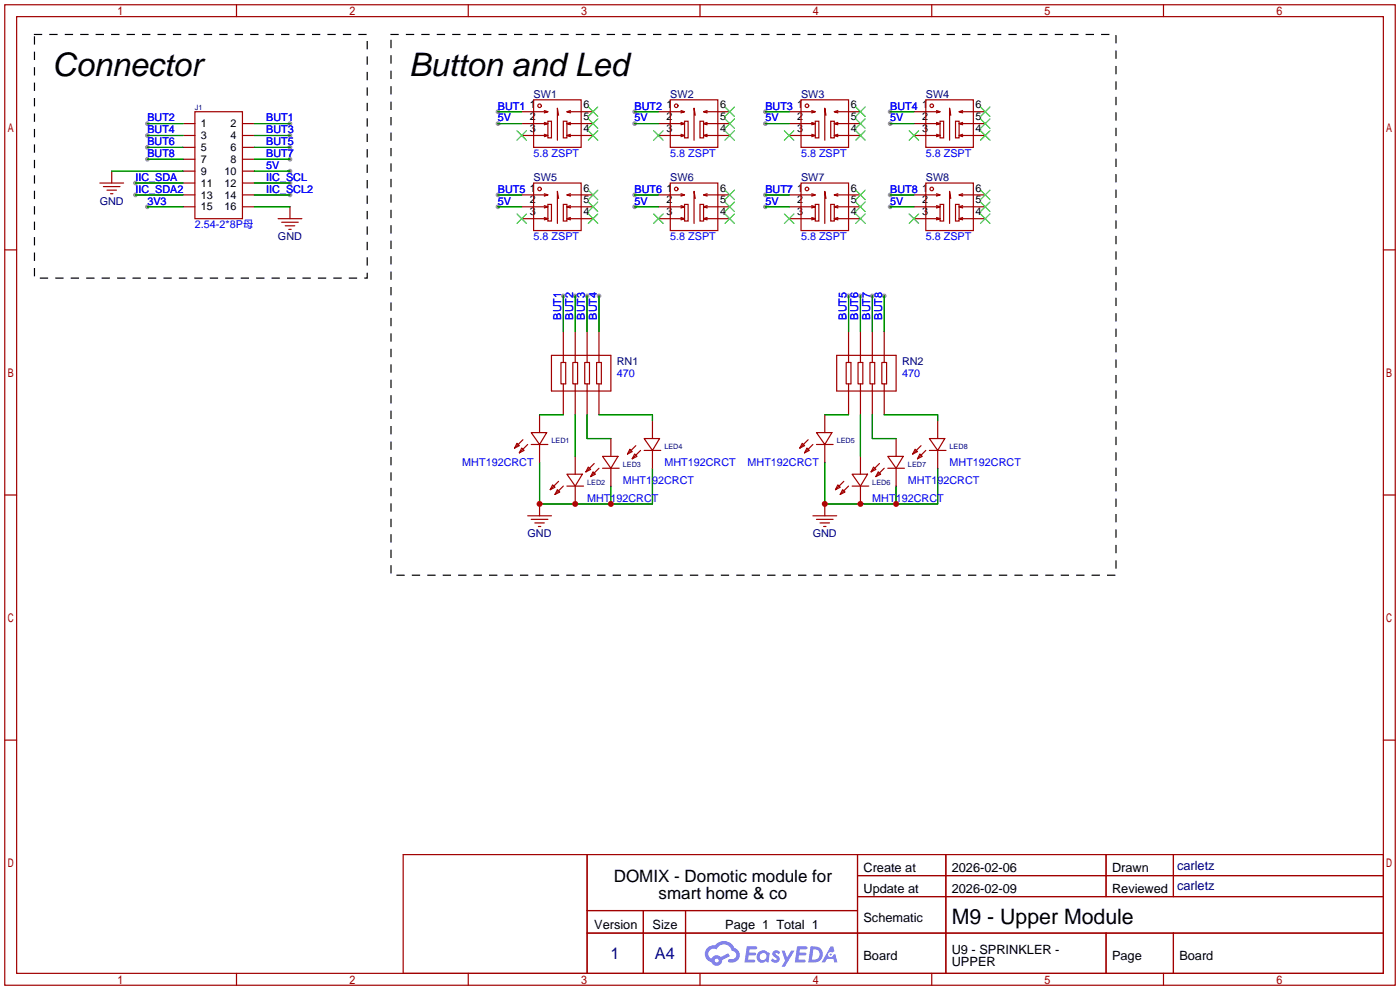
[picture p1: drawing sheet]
<svg xmlns="http://www.w3.org/2000/svg" width="299mm" height="212mm" viewBox="0 0 299 212" stroke-linecap="round" stroke-linejoin="round" font-family="sans-serif">
<g fill="#999">
<circle cx="62" cy="39.1" r=".51"/>
<circle cx="62" cy="41.7" r=".51"/>
<circle cx="62" cy="36.6" r=".51"/>
<circle cx="29" cy="39.1" r=".51"/>
<circle cx="31.5" cy="44.2" r=".51"/>
<circle cx="29" cy="41.7" r=".51"/>
<circle cx="62" cy="26.4" r=".51"/>
<circle cx="62" cy="29" r=".51"/>
<circle cx="31.5" cy="26.4" r=".51"/>
<circle cx="31.5" cy="29" r=".51"/>
<circle cx="62" cy="31.5" r=".51"/>
<circle cx="31.5" cy="31.5" r=".51"/>
<circle cx="62" cy="34" r=".51"/>
<circle cx="31.5" cy="34" r=".51"/>
<circle cx="106.4" cy="26.4" r=".51"/>
<circle cx="106.4" cy="23.9" r=".51"/>
<circle cx="120.4" cy="63.2" r=".51"/>
<circle cx="122.9" cy="63.2" r=".51"/>
<circle cx="125.5" cy="63.2" r=".51"/>
<circle cx="128" cy="63.2" r=".51"/>
<circle cx="135.6" cy="26.4" r=".51"/>
<circle cx="135.6" cy="23.9" r=".51"/>
<circle cx="163.6" cy="26.4" r=".51"/>
<circle cx="163.6" cy="23.9" r=".51"/>
<circle cx="190.2" cy="26.4" r=".51"/>
<circle cx="190.2" cy="23.9" r=".51"/>
<circle cx="106.4" cy="44.2" r=".51"/>
<circle cx="106.4" cy="41.7" r=".51"/>
<circle cx="135.6" cy="44.2" r=".51"/>
<circle cx="135.6" cy="41.7" r=".51"/>
<circle cx="163.6" cy="44.2" r=".51"/>
<circle cx="163.6" cy="41.7" r=".51"/>
<circle cx="190.2" cy="44.2" r=".51"/>
<circle cx="190.2" cy="41.7" r=".51"/>
<circle cx="181.4" cy="63.2" r=".51"/>
<circle cx="183.9" cy="63.2" r=".51"/>
<circle cx="186.4" cy="63.2" r=".51"/>
<circle cx="189" cy="63.2" r=".51"/>
</g>
<g fill="none" stroke="#a10000" stroke-width=".25">
<path d="M1 1h297.2v209.6h-297.2zM3.6 3.6h292.1v204.4h-292.1zM50.5 1v2.6M100.1 1v2.6M149.6 1v2.6M199.1 1v2.6M248.7 1v2.6M1 53.4h2.6M295.7 53.4h2.5M1 105.8h2.6M295.7 105.8h2.5M1 158.2h2.6"/>
<path d="M295.7 158.2h2.5M50.5 208v2.6M100.1 208v2.6M149.6 208v2.6M199.1 208v2.6M248.7 208v2.6"/>
</g>
<g fill="#5487ff">
<path d="M165.3 203.3a.99 .99 0 0 1 1.4 .2l-.3 .5a.39 .39 0 0 0-.3-.3 .39 .39 0 0 0-.4 .1l.1 .1a1.02 1.02 0 0 1 .6 1.6 1.17 1.17 0 0 1-1.7-.2l.4-.5 .6 .4 .3-.1v-.3a1.01 1.01 0 0 1-.7-1.5z"/>
<path d="M167.1 203.2h.6l.5 1.5 .9-1.5h.7l-2.1 3.4h-.7l.8-1.3z"/>
<path d="M159.6 202.3h1.9l.3 .1-.1 .4-1.5 .1-.1 .7h1.2l.3 .3-.3 .3h-1.3l-.1 .9h1.4l.1 .3-.1 .2-2.2 .1z"/>
<path d="M170.4 202.3h1.9l.2 .1-.1 .4-1.5 .1-.1 .7h1.3l.3 .3-.4 .3h-1.2l-.2 .9h1.4l.2 .3-.2 .2-2.1 .1z"/>
<path d="M177.5 202.3h.6l.2 1-.5 .3a.57 .57 0 0 0-.8 .2 .57 .57 0 0 0 .4 .8 .57 .57 0 0 0 .7-.5l.4-.2 .5 1.8h-.7l-.2-.7h-1.4l-.4 .7h-.7z"/>
<path d="M173.2 202.3l-.4 3.4h1.1a1.73 1.73 0 0 0 1.9-1.7 1.73 1.73 0 0 0-2-1.7zM173.8 202.9a1.14 1.14 0 0 1 1.4 1.1 1.14 1.14 0 0 1-1.5 1.1h-.2z"/>
<path d="M162 203.6a1.26 1.26 0 0 0 0 1.8 1.26 1.26 0 0 0 1.7 .1l.5 .2 .3-1.9-.1-.2h-.4a1.21 1.21 0 0 0-2 0zM162.6 203.9a.76 .76 0 0 1 1 0 .76 .76 0 0 1 .1 1.1 .76 .76 0 0 1-1 .1l-.4-.6z"/>
<path d="M151.2 202.6a1.81 1.81 0 0 0 .9 3 1.18 1.18 0 0 0 1.3 .8 1.18 1.18 0 0 0 .9-1.2l1.7-.9-.4-.6-1.5 .8a1.2 1.2 0 0 0-2 .4 1.14 1.14 0 0 1-.6-1.6 1.14 1.14 0 0 1 1.7-.4 1.73 1.73 0 0 1 1.7-1.1 1.73 1.73 0 0 1 1.6 1.4 .94 .94 0 0 1 .8 1.2 .94 .94 0 0 1-1.3 .6 .36 .36 0 0 0-.4 .3 .36 .36 0 0 0 .3 .4 1.63 1.63 0 0 0 2.1-1 1.63 1.63 0 0 0-1-2.1 2.43 2.43 0 0 0-4.2-.5l-1 .1zM152.7 205.3a.45 .45 0 0 1 .9 0 .45 .45 0 0 1-.9 0z"/>
<circle cx="177.5" cy="204" r=".22"/>
</g>
<g fill="none" stroke="#a10000" stroke-width=".25">
<path d="M21.3 39.1h5.1M22.1 39.9h3.6M23.9 36.6v2.5M39.1 26.4h2.6M39.1 29h2.6M39.1 31.5h2.6M39.1 34h2.6M39.1 36.6h2.6M39.1 39.1h2.6M41.7 23.9h10.1v22.8h-10.1zM51.8 26.4h2.6M51.8 29h2.6"/>
<path d="M51.8 31.5h2.6M51.8 34h2.6M51.8 36.6h2.6M51.8 39.1h2.6M111.5 29h5.6l-.8 .2M111.5 26.4h5.6l-.8 .3M111.5 23.9h5.6l-.8 .2M114 21.3h10.2v10.2h-10.2zM114 39.1h10.2v10.2h-10.2zM116.3 28.7l.8 .3M116.3 26.2l.8 .2M116.3 23.6l.8 .3"/>
<path d="M117.1 25.9h.8v3.6h-.8zM119.4 24.6l-.3-1.5v6.9M120.4 25.9h.8v3.6h-.8zM121.9 28.7l-.7 .3M121.9 26.2l-.7 .2M121.9 23.6l-.7 .3M126.7 29h-5.5l.7 .2M126.7 26.4h-5.5l.7 .3M126.7 23.9h-5.5l.7 .2M140.7 29h5.6l-.8 .2M140.7 26.4h5.6l-.8 .3M140.7 23.9h5.6l-.8 .2"/>
<path d="M143.3 21.3h10.1v10.2h-10.1zM143.3 39.1h10.1v10.2h-10.1zM145.5 28.7l.8 .3M145.5 26.2l.8 .2M145.5 23.6l.8 .3M146.3 25.9h.8v3.6h-.8zM148.6 24.6l-.3-1.5v6.9M149.6 25.9h.8v3.6h-.8zM151.1 28.7l-.7 .3M151.1 26.2l-.7 .2M151.1 23.6l-.7 .3M156 29h-5.6l.7 .2"/>
<path d="M156 26.4h-5.6l.7 .3M156 23.9h-5.6l.7 .2M168.7 29h5.5l-.7 .2M168.7 26.4h5.5l-.7 .3M168.7 23.9h5.5l-.7 .2M171.2 21.3h10.2v10.2h-10.2zM171.2 39.1h10.2v10.2h-10.2zM173.5 28.7l.7 .3M173.5 26.2l.7 .2M173.5 23.6l.7 .3M174.2 25.9h.8v3.6h-.8zM176.5 24.6l-.2-1.5v6.9"/>
<path d="M177.5 25.9h.8v3.6h-.8zM179.1 28.7l-.8 .3M179.1 26.2l-.8 .2M179.1 23.6l-.8 .3M183.9 29h-5.6l.8 .2M183.9 26.4h-5.6l.8 .3M183.9 23.9h-5.6l.8 .2M195.3 29h5.6l-.7 .2M195.3 26.4h5.6l-.7 .3M195.3 23.9h5.6l-.7 .2M197.9 21.3h10.1v10.2h-10.1zM197.9 39.1h10.1v10.2h-10.1z"/>
<path d="M200.2 28.7l.7 .3M200.2 26.2l.7 .2M200.2 23.6l.7 .3M200.9 25.9h.8v3.6h-.8zM203.2 24.6l-.3-1.5v6.9M204.2 25.9h.8v3.6h-.8zM205.7 28.7l-.7 .3M205.7 26.2l-.7 .2M205.7 23.6l-.7 .3M210.6 29h-5.6l.7 .2M210.6 26.4h-5.6l.7 .3M210.6 23.9h-5.6l.7 .2"/>
<path d="M22.9 40.6h2M23.6 41.4h.5M39.1 41.7h2.6M39.1 44.2h2.6M51.8 41.7h2.6M51.8 44.2h2.6M59.4 46.7h5.1M60.2 47.5h3.6M61 48.3h2M61.7 49h.5M62 44.2v2.5M111.5 46.7h5.6l-.8 .3"/>
<path d="M111.5 44.2h5.6l-.8 .2M111.5 41.7h5.6l-.8 .2M116.3 46.5l.8 .2M116.3 43.9l.8 .3M116.3 41.4l.8 .3M117.1 43.7h.8v3.5h-.8zM119.4 42.4l-.3-1.5v6.9M120.4 43.7h.8v3.5h-.8zM121.9 46.5l-.7 .2M121.9 43.9l-.7 .3M121.9 41.4l-.7 .3M126.7 46.7h-5.5l.7 .3"/>
<path d="M126.7 44.2h-5.5l.7 .2M126.7 41.7h-5.5l.7 .2M140.7 46.7h5.6l-.8 .3M140.7 44.2h5.6l-.8 .2M140.7 41.7h5.6l-.8 .2M145.5 46.5l.8 .2M145.5 43.9l.8 .3M145.5 41.4l.8 .3M146.3 43.7h.8v3.5h-.8zM148.6 42.4l-.3-1.5v6.9M149.6 43.7h.8v3.5h-.8zM151.1 46.5l-.7 .2"/>
<path d="M151.1 43.9l-.7 .3M151.1 41.4l-.7 .3M156 46.7h-5.6l.7 .3M156 44.2h-5.6l.7 .2M156 41.7h-5.6l.7 .2M168.7 46.7h5.5l-.7 .3M168.7 44.2h5.5l-.7 .2M168.7 41.7h5.5l-.7 .2M173.5 46.5l.7 .2M173.5 43.9l.7 .3M173.5 41.4l.7 .3M174.2 43.7h.8v3.5h-.8z"/>
<path d="M176.5 42.4l-.2-1.5v6.9M177.5 43.7h.8v3.5h-.8zM179.1 46.5l-.8 .2M179.1 43.9l-.8 .3M179.1 41.4l-.8 .3M183.9 46.7h-5.6l.8 .3M183.9 44.2h-5.6l.8 .2M183.9 41.7h-5.6l.8 .2M195.3 46.7h5.6l-.7 .3M195.3 44.2h5.6l-.7 .2M195.3 41.7h5.6l-.7 .2M200.2 46.5l.7 .2"/>
<path d="M200.2 43.9l.7 .3M200.2 41.4l.7 .3M200.9 43.7h.8v3.5h-.8zM203.2 42.4l-.3-1.5v6.9M204.2 43.7h.8v3.5h-.8zM205.7 46.5l-.7 .2M205.7 43.9l-.7 .3M205.7 41.4l-.7 .3M210.6 46.7h-5.6l.7 .3M210.6 44.2h-5.6l.7 .2M210.6 41.7h-5.6l.7 .2M117.9 75.9h12.7v7.7h-12.7z"/>
<path d="M119.9 77.5h1v4.5h-1zM120.4 70.9v6.6M122.4 77.5h1v4.5h-1zM122.9 70.9v6.6M125 77.5h1v4.5h-1zM125.5 70.9v6.6M127.5 77.5h1v4.5h-1zM128 70.9v6.6M178.8 75.9h12.7v7.7h-12.7zM180.8 77.5h1.1v4.5h-1.1zM181.4 70.9v6.6M183.4 77.5h1v4.5h-1z"/>
<path d="M183.9 70.9v6.6M185.9 77.5h1v4.5h-1zM186.4 70.9v6.6M188.5 77.5h1v4.5h-1zM189 70.9v6.6M110.5 94.7l.5 .5-1 .6zM111.5 95.8l.5 .5-1 .5zM111.8 94l-1.8 1.8M112.8 95l-1.8 1.8M113.5 92.5h3.3l-1.5 2.5zM113.5 95h3.6M115.3 88.6v3.9"/>
<path d="M115.3 95v3.8M120.4 82v6.6M122.9 82v6.6M122.9 97.5v3.8M125.5 82v6.6M125.7 99.8l.5 .5-1 .5zM127 99.1l-1.8 1.7M128 82v6.6M128.8 97.5h3.3l-1.5 2.6zM130.6 93.7v3.8M134.6 96l.5 .5-1 .5zM135.6 97l.5 .5-1 .5z"/>
<path d="M135.9 95.2l-1.8 1.8M136.9 96.3l-1.8 1.7M137.7 93.7h3.3l-1.6 2.6zM137.7 96.3h3.5M139.4 89.9v3.8M139.4 96.3v3.8M171.4 94.7l.6 .5-1.1 .6zM172.5 95.8l.5 .5-1 .5zM172.7 94l-1.8 1.8M173.7 95l-1.7 1.8M174.5 92.5h3.3l-1.5 2.5zM174.5 95h3.6"/>
<path d="M176.3 88.6v3.9M176.3 95v3.8M181.4 82v6.6M183.9 82v6.6M183.9 97.5v3.8M186.4 82v6.6M186.7 99.8l.5 .5-1 .5zM188 99.1l-1.8 1.7M189 82v6.6M189.7 97.5h3.3l-1.5 2.6zM191.5 93.7v3.8M195.6 96l.5 .5-1 .5z"/>
<path d="M196.6 97l.5 .5-1 .5zM196.8 95.2l-1.7 1.8M197.9 96.3l-1.8 1.7M198.6 93.7h3.3l-1.5 2.6zM198.6 96.3h3.6M200.4 89.9v3.8M200.4 96.3v3.8M112.8 110.2h5.1M113.5 111h3.6M114.3 111.8h2M115.1 112.5h.5M115.3 107.7v2.5"/>
<path d="M118.1 103.6l.5 .5-1 .5zM119.1 104.6l.5 .6-1 .5zM119.4 102.9l-1.8 1.7M120.4 103.9l-1.8 1.8M121.2 101.3h3.3l-1.6 2.6zM121.2 103.9h3.5M122.9 103.9v3.8M126.7 100.8l.6 .5-1.1 .6zM128 100.1l-1.8 1.8M128.8 100.1h3.5M130.6 100.1v3.8M173.7 110.2h5.1"/>
<path d="M174.5 111h3.6M175.3 111.8h2M176 112.5h.5M176.3 107.7v2.5M179.1 103.6l.5 .5-1 .5zM180.1 104.6l.5 .6-1 .5zM180.3 102.9l-1.7 1.7M181.4 103.9l-1.8 1.8M182.1 101.3h3.3l-1.5 2.6zM182.1 103.9h3.6M183.9 103.9v3.8M187.7 100.8l.5 .5-1 .6z"/>
<path d="M189 100.1l-1.8 1.8M189.7 100.1h3.6M191.5 100.1v3.8M86.2 182.6h209.5v25.4h-209.5zM125.5 182.6v25.4M125.5 194.6h57.8M125.5 199.4h170.2M137.5 194.6v13.4M146.5 194.6v13.4M183.3 182.6v25.4M183.3 187.1h112.4M183.3 191.6h112.4"/>
<path d="M202.1 182.6v25.4M236.4 182.6v9M236.4 199.4v8.6M250.8 182.6v9M250.8 199.4v8.6"/>
<circle cx="115.3" cy="22.6" r=".38"/>
<circle cx="144.5" cy="22.6" r=".38"/>
<circle cx="172.5" cy="22.6" r=".38"/>
<circle cx="199.1" cy="22.6" r=".38"/>
<circle cx="115.3" cy="40.4" r=".38"/>
<circle cx="144.5" cy="40.4" r=".38"/>
<circle cx="172.5" cy="40.4" r=".38"/>
<circle cx="199.1" cy="40.4" r=".38"/>
</g>
<path d="M7.4 7.4h71.1v52h-71.1zM83.6 7.4h154.9v115.5h-154.9z" fill="none" stroke="#000" stroke-width=".25" stroke-dasharray="1.5 1.8"/>
<g fill="none" stroke="#008700" stroke-width=".25">
<path d="M23.9 36.6h15.2M29 39.1h10.1M31.5 26.4h7.6M31.5 29h7.6M31.5 31.5h7.6M31.5 34h7.6M54.4 39.1h7.6M54.4 36.6h7.6M54.4 26.4h7.6M54.4 29h7.6M54.4 31.5h7.6M54.4 34h7.6"/>
<path d="M106.4 26.4h5.1M106.4 23.9h5.1M135.6 26.4h5.1M135.6 23.9h5.1M163.6 26.4h5.1M163.6 23.9h5.1M190.2 26.4h5.1M190.2 23.9h5.1M29 41.7h10.1M31.5 44.2h7.6M54.4 44.2h7.6M54.4 41.7h7.6"/>
<path d="M106.4 44.2h5.1M106.4 41.7h5.1M135.6 44.2h5.1M135.6 41.7h5.1M163.6 44.2h5.1M163.6 41.7h5.1M190.2 44.2h5.1M190.2 41.7h5.1M120.4 63.2v7.7M122.9 63.2v7.7M125.5 63.2v7.7M128 63.2v7.7"/>
<path d="M181.4 63.2v7.7M183.9 63.2v7.7M186.4 63.2v7.7M189 63.2v7.7M115.3 98.8v8.9h24.1v-7.6M115.3 88.6h5.1M122.9 88.6v8.9M125.5 88.6v5.1h5.1M128 88.6h11.4v1.3M176.3 98.8v8.9h24.1v-7.6M176.3 88.6h5.1M183.9 88.6v8.9"/>
<path d="M186.4 88.6v5.1h5.1M189 88.6h11.4v1.3M130.6 103.9v3.8M191.5 103.9v3.8"/>
</g>
<g fill="none" stroke="#3c3" stroke-width=".25">
<path d="M110.5 27.9l2 2.1M112.5 27.9l-2 2.1M125.7 27.9l2.1 2.1M125.7 25.4l2.1 2M125.7 22.9l2.1 2M127.8 27.9l-2.1 2.1M127.8 25.4l-2.1 2M127.8 22.9l-2.1 2M139.7 27.9l2 2.1M141.7 27.9l-2 2.1M154.9 27.9l2.1 2.1M154.9 25.4l2.1 2"/>
<path d="M154.9 22.9l2.1 2M157 27.9l-2.1 2.1M157 25.4l-2.1 2M157 22.9l-2.1 2M167.6 27.9l2.1 2.1M169.7 27.9l-2.1 2.1M182.9 27.9l2 2.1M182.9 25.4l2 2M182.9 22.9l2 2M184.9 27.9l-2 2.1M184.9 25.4l-2 2M184.9 22.9l-2 2"/>
<path d="M194.3 27.9l2 2.1M196.3 27.9l-2 2.1M209.5 27.9l2.1 2.1M209.5 25.4l2.1 2M209.5 22.9l2.1 2M211.6 27.9l-2.1 2.1M211.6 25.4l-2.1 2M211.6 22.9l-2.1 2M110.5 45.7l2 2.1M112.5 45.7l-2 2.1M125.7 45.7l2.1 2.1M125.7 43.2l2.1 2"/>
<path d="M125.7 40.6l2.1 2.1M127.8 45.7l-2.1 2.1M127.8 43.2l-2.1 2M127.8 40.6l-2.1 2.1M139.7 45.7l2 2.1M141.7 45.7l-2 2.1M154.9 45.7l2.1 2.1M154.9 43.2l2.1 2M154.9 40.6l2.1 2.1M157 40.6l-2.1 2.1M157 45.7l-2.1 2.1M157 43.2l-2.1 2"/>
<path d="M167.6 45.7l2.1 2.1M169.7 45.7l-2.1 2.1M182.9 43.2l2 2M182.9 45.7l2 2.1M182.9 40.6l2 2.1M184.9 45.7l-2 2.1M184.9 43.2l-2 2M184.9 40.6l-2 2.1M194.3 45.7l2 2.1M196.3 45.7l-2 2.1M209.5 45.7l2.1 2.1M209.5 43.2l2.1 2"/>
<path d="M209.5 40.6l2.1 2.1M211.6 45.7l-2.1 2.1M211.6 43.2l-2.1 2M211.6 40.6l-2.1 2.1"/>
</g>
<g fill="#c00">
<circle cx="115.3" cy="107.7" r=".63"/>
<circle cx="122.9" cy="107.7" r=".63"/>
<circle cx="130.6" cy="107.7" r=".63"/>
<circle cx="176.3" cy="107.7" r=".63"/>
<circle cx="183.9" cy="107.7" r=".63"/>
<circle cx="191.5" cy="107.7" r=".63"/>
</g>
<g font-size="6.9">
<text x="11.2" y="16.1">Connector</text>
<text x="87.4" y="16.1">Button and Led</text>
</g>
<text font-size="4.5" x="203.4" y="197.5">M9 - Upper Module</text>
<g font-size="3.6">
<text x="131.2" y="188.5">DOMIX - Domotic module for</text>
<text x="140.8" y="192.2">smart home &amp; co</text>
</g>
<g font-size="3.5" fill="#000080">
<text x="130.5" y="204.9">1</text>
<text x="140" y="204.9">A4</text>
</g>
<g font-size="2.7" fill="#000080">
<text x="251.6" y="185.9">carletz</text>
<text x="251.6" y="190.2">carletz</text>
</g>
<g font-size="2.7">
<text x="184.5" y="186.3">Create at</text>
<text x="184.5" y="190.8">Update at</text>
<text x="203.4" y="186.3">2026-02-06</text>
<text x="203.4" y="190.8">2026-02-09</text>
<text x="237.7" y="186.3">Drawn</text>
<text x="237.7" y="190.8">Reviewed</text>
<text x="184.5" y="197">Schematic</text>
<text x="127" y="198.5">Version</text>
<text x="139.5" y="198.5">Size</text>
<text x="155" y="198.5">Page 1 Total 1</text>
<text x="203.4" y="203.8">U9 - SPRINKLER -</text>
<text x="184.5" y="205.2">Board</text>
<text x="203.4" y="206.5">UPPER</text>
<text x="237.7" y="205.2">Page</text>
<text x="252.1" y="205.2">Board</text>
</g>
<g font-size="2.3" fill="#00f">
<text x="106.4" y="23.4">BUT1</text>
<text x="135.6" y="23.4">BUT2</text>
<text x="163.6" y="23.4">BUT3</text>
<text x="190.2" y="23.4">BUT4</text>
<text x="31.5" y="26">BUT2</text>
<text x="31.5" y="28.5">BUT4</text>
<text x="56.9" y="26">BUT1</text>
<text x="56.9" y="28.5">BUT3</text>
<text x="106.4" y="26">5V</text>
<text x="135.6" y="26">5V</text>
<text x="163.6" y="26">5V</text>
<text x="190.2" y="26">5V</text>
<text x="31.5" y="31">BUT6</text>
<text x="31.5" y="33.6">BUT8</text>
<text x="56.9" y="31">BUT5</text>
<text x="56.9" y="33.6">BUT7</text>
<text x="114" y="33.6">5.8 ZSPT</text>
<text x="143.3" y="33.6">5.8 ZSPT</text>
<text x="171.2" y="33.6">5.8 ZSPT</text>
<text x="197.9" y="33.6">5.8 ZSPT</text>
<text x="29" y="38.7">IIC_SDA</text>
<text x="29" y="41.2">IIC_SDA2</text>
<text x="56.9" y="38.7">IIC_SCL</text>
<text x="56.9" y="41.2">IIC_SCL2</text>
<text x="56.9" y="36.1">5V</text>
<text x="106.4" y="41.2">BUT5</text>
<text x="135.6" y="41.2">BUT6</text>
<text x="163.6" y="41.2">BUT7</text>
<text x="190.2" y="41.2">BUT8</text>
<text x="31.5" y="43.7">3V3</text>
<text x="106.4" y="43.7">5V</text>
<text x="135.6" y="43.7">5V</text>
<text x="163.6" y="43.7">5V</text>
<text x="190.2" y="43.7">5V</text>
<text x="41.7" y="48.8">2.54-2*8P母</text>
<text x="114" y="51.4">5.8 ZSPT</text>
<text x="143.3" y="51.4">5.8 ZSPT</text>
<text x="171.2" y="51.4">5.8 ZSPT</text>
<text x="197.9" y="51.4">5.8 ZSPT</text>
<text x="119.9" y="68.3" transform="rotate(-90 119.9 68.3)">BUT1</text>
<text x="122.5" y="68.3" transform="rotate(-90 122.5 68.3)">BUT2</text>
<text x="125" y="68.3" transform="rotate(-90 125 68.3)">BUT3</text>
<text x="127.6" y="68.3" transform="rotate(-90 127.6 68.3)">BUT4</text>
<text x="180.9" y="68.3" transform="rotate(-90 180.9 68.3)">BUT5</text>
<text x="183.4" y="68.3" transform="rotate(-90 183.4 68.3)">BUT6</text>
<text x="186" y="68.3" transform="rotate(-90 186 68.3)">BUT7</text>
<text x="188.5" y="68.3" transform="rotate(-90 188.5 68.3)">BUT8</text>
<text x="131.8" y="80.6">470</text>
<text x="192.8" y="80.6">470</text>
<text x="98.8" y="99.6">MHT192CRCT</text>
<text x="142" y="99.6">MHT192CRCT</text>
<text x="159.8" y="99.6">MHT192CRCT</text>
<text x="202.9" y="99.6">MHT192CRCT</text>
<text x="125.5" y="107.2">MHT192CRCT</text>
<text x="133.1" y="103.4">MHT192CRCT</text>
<text x="186.4" y="107.2">MHT192CRCT</text>
<text x="194.1" y="103.4">MHT192CRCT</text>
</g>
<g font-size="2.3">
<text x="113.2" y="23.2">1</text>
<text x="124.7" y="23.2">6</text>
<text x="142.5" y="23.2">1</text>
<text x="153.9" y="23.2">6</text>
<text x="170.4" y="23.2">1</text>
<text x="181.8" y="23.2">6</text>
<text x="197.1" y="23.2">1</text>
<text x="208.5" y="23.2">6</text>
<text x="42.9" y="27.2">1</text>
<text x="42.9" y="29.7">3</text>
<text x="49.3" y="27.2">2</text>
<text x="49.3" y="29.7">4</text>
<text x="113.2" y="28.2">3</text>
<text x="113.2" y="25.7">2</text>
<text x="124.7" y="28.2">4</text>
<text x="124.7" y="25.7">5</text>
<text x="142.5" y="28.2">3</text>
<text x="142.5" y="25.7">2</text>
<text x="153.9" y="28.2">4</text>
<text x="153.9" y="25.7">5</text>
<text x="170.4" y="28.2">3</text>
<text x="170.4" y="25.7">2</text>
<text x="181.8" y="28.2">4</text>
<text x="181.8" y="25.7">5</text>
<text x="197.1" y="28.2">3</text>
<text x="197.1" y="25.7">2</text>
<text x="208.5" y="28.2">4</text>
<text x="208.5" y="25.7">5</text>
<text x="42.9" y="32.3">5</text>
<text x="42.9" y="34.8">7</text>
<text x="49.3" y="32.3">6</text>
<text x="49.3" y="34.8">8</text>
<text x="42.9" y="37.4">9</text>
<text x="42.9" y="39.9">11</text>
<text x="48" y="37.4">10</text>
<text x="48" y="39.9">12</text>
<text x="113.2" y="40.9">1</text>
<text x="124.7" y="40.9">6</text>
<text x="142.5" y="40.9">1</text>
<text x="153.9" y="40.9">6</text>
<text x="170.4" y="40.9">1</text>
<text x="181.8" y="40.9">6</text>
<text x="197.1" y="40.9">1</text>
<text x="208.5" y="40.9">6</text>
<text x="42.9" y="42.4">13</text>
<text x="42.9" y="45">15</text>
<text x="48" y="42.4">14</text>
<text x="48" y="45">16</text>
<text x="113.2" y="46">3</text>
<text x="113.2" y="43.5">2</text>
<text x="124.7" y="46">4</text>
<text x="124.7" y="43.5">5</text>
<text x="142.5" y="46">3</text>
<text x="142.5" y="43.5">2</text>
<text x="153.9" y="46">4</text>
<text x="153.9" y="43.5">5</text>
<text x="170.4" y="46">3</text>
<text x="170.4" y="43.5">2</text>
<text x="181.8" y="46">4</text>
<text x="181.8" y="43.5">5</text>
<text x="197.1" y="46">3</text>
<text x="197.1" y="43.5">2</text>
<text x="208.5" y="46">4</text>
<text x="208.5" y="43.5">5</text>
</g>
<g font-size="2.3" fill="#000080">
<text x="114" y="20.9">SW1</text>
<text x="143.3" y="20.9">SW2</text>
<text x="171.2" y="20.9">SW3</text>
<text x="197.9" y="20.9">SW4</text>
<text x="114" y="38.7">SW5</text>
<text x="143.3" y="38.7">SW6</text>
<text x="171.2" y="38.7">SW7</text>
<text x="197.9" y="38.7">SW8</text>
<text x="21.3" y="43.7">GND</text>
<text x="59.4" y="51.4">GND</text>
<text x="131.8" y="78">RN1</text>
<text x="192.8" y="78">RN2</text>
<text x="112.8" y="114.9">GND</text>
<text x="173.7" y="114.9">GND</text>
</g>
<g font-size="1.6" fill="#000080">
<text x="41.7" y="23.6">J1</text>
<text x="117.9" y="94.7">LED1</text>
<text x="142" y="96">LED4</text>
<text x="178.8" y="94.7">LED5</text>
<text x="202.9" y="96">LED8</text>
<text x="133.1" y="99.8">LED3</text>
<text x="194.1" y="99.8">LED7</text>
<text x="125.5" y="103.6">LED2</text>
<text x="186.4" y="103.6">LED6</text>
</g>
</svg>
